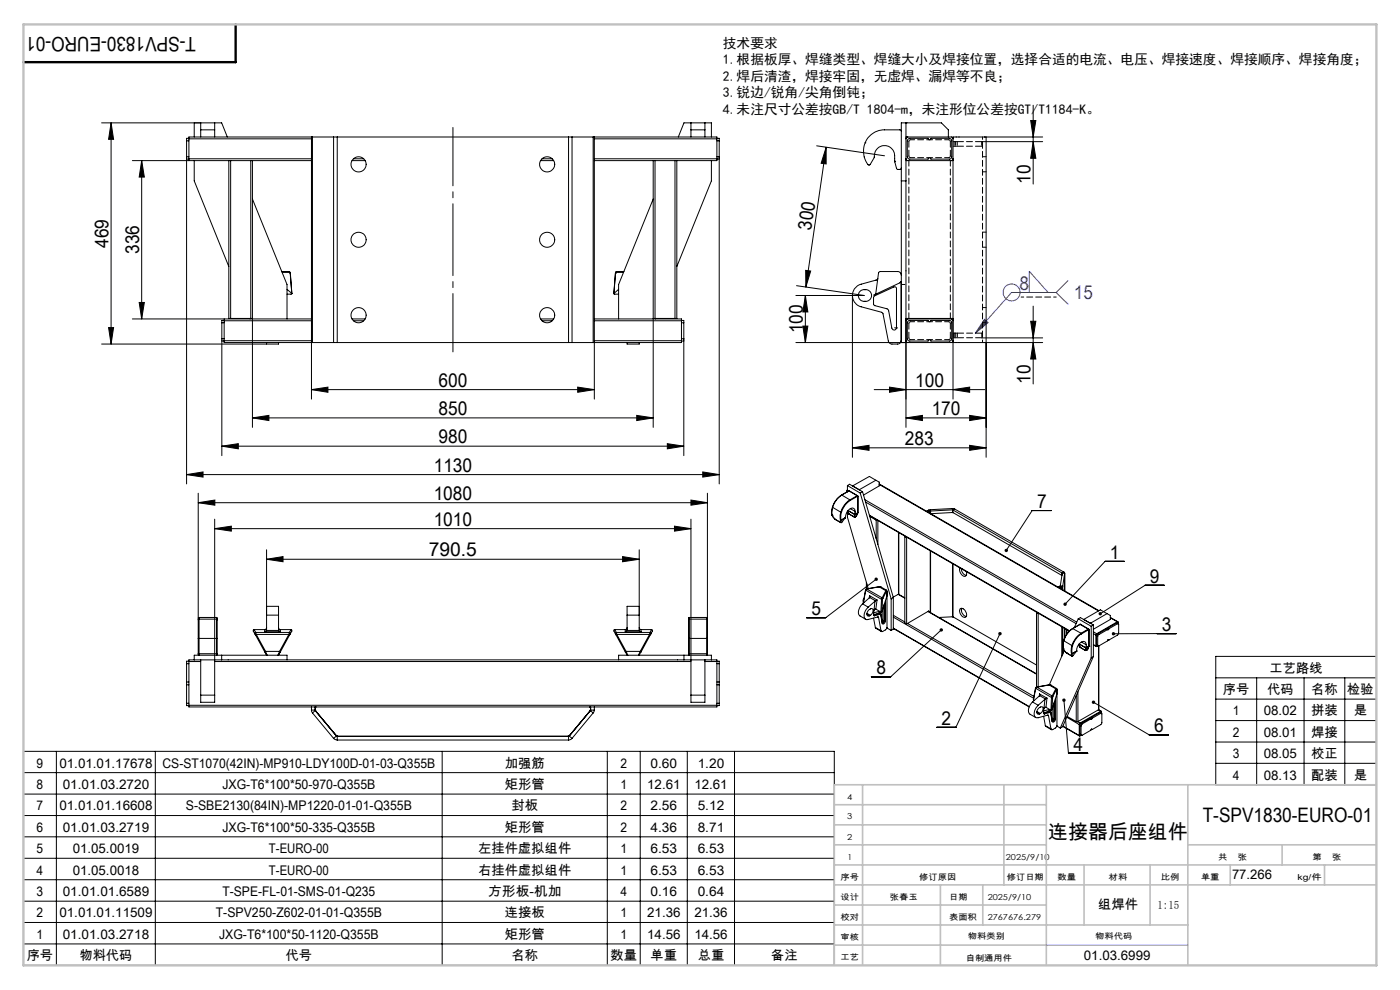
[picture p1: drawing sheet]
<svg xmlns="http://www.w3.org/2000/svg" width="297mm" height="210mm" viewBox="0 0 297 210" stroke-linecap="round" stroke-linejoin="round" font-family="sans-serif">
<g fill="none" stroke="#00f" stroke-width=".21">
<path d="M226.6 59.5l-2.6 2.5M208.8 67.7l.8 .7-2.7 2.3zM218.3 62v-4.5l4.1 4.5M224 62h-9.4l-7.7 8.7M224 62l2.6 2.5"/>
<circle cx="214.6" cy="62" r="1.81"/>
</g>
<g fill="none" stroke="#000" stroke-width=".21">
<path d="M21.6 26.1h21M23.6 26.1l.5 3.5h-1.1zM23.6 26.1v46.9M28.1 34.1h12M30.1 34.1l.5 3.5h-1.1zM30.1 34.1v33.6M39.6 33.8v68.8M152.6 33.3v69.3M173.2 30.9l14.4 2.1M175.3 31.2v3.6l-1.1-.2zM175.3 31.2l-4.3 29.7M208.2 30h13"/>
<path d="M208.8 29.1h12.4M218.7 25.6h1l-.5 3.5zM219.2 30l.5 3.6h-1zM219.2 22.3v16.7M170.9 57.4l1.1 .1-1 3.4zM21.6 73h35M23 69.5h1.1l-.5 3.5zM28.1 67.7h19.5M29.5 64.2h1.1l-.5 3.5zM47.1 72.3v24.4M53.6 67.5v23.2M66.1 72.7v12"/>
<path d="M126.1 72.7v12M138.6 67.5v23.2M145.1 71.9v24.8M168.8 72.7h23.8M169 60.6l14.3 2.1h-14.5M170.3 69.2h1.1l-.5 3.5zM170.9 62.7l.5 3.5h-1.1zM170.9 62.7v10M180.8 62.7v34.3M192.2 67.5v23.2M202.2 67.5v17.2M208.3 71.7h12.9"/>
<path d="M208.8 72.7h12.4M209.2 72.7v24.3M218.7 68.1h1l-.5 3.6zM219.2 72.7l.5 3.5h-1zM219.2 64.9v16.5M47.1 94.6l3.5-.5v1.1zM47.1 94.6h98M53.6 88.6l3.4-.5v1.1zM53.6 88.6h85M66.1 82.6l3.5-.5v1.1zM66.1 82.6h60M122.6 82.1l3.5 .5-3.5 .6z"/>
<path d="M135.1 88.1l3.5 .5-3.5 .6zM141.6 94.1l3.5 .5-3.5 .6zM180.8 95l3.6-.5v1zM180.8 95h28.4M185.5 82.6h23.4M188.7 82.1l3.5 .5-3.5 .6zM192.2 88.6l3.5-.5v1.1zM192.2 88.6h17M202.2 82.6l3.5-.5v1.1zM205.7 88.1l3.5 .5-3.5 .6zM205.7 94.5l3.5 .5-3.5 .5zM39.6 100.7l3.5-.6v1.1z"/>
<path d="M39.6 100.7h113M42.1 106.6l3.5-.5v1.1zM42.1 104.6v26.5M42.1 106.6h108M45.5 112.1l3.6-.5v1.1zM45.5 110.1v29.9M45.5 112.1h101.1M56.6 118.6l3.4-.5v1.1zM56.6 116.6v13.9M56.6 118.6h79M132.1 118.1l3.5 .5-3.5 .6zM135.6 116.6v13.9"/>
<path d="M143.1 111.6l3.5 .5-3.5 .6zM146.6 106.1l3.5 .5-3.5 .6zM146.6 110.1v29.9M149.1 100.1l3.5 .6-3.5 .5zM150.1 104.6v26.5M223.1 108.3h-4.1l-5.5 8.5M238.5 119.1h-4.1l-8.4 9.1M185.9 122.9l-10.7 8.1h-4.1M199.7 133.6l-10.8 10h-4M212.1 134.4l-9.3 19.9h-4.1M247 124.2h-4.1l-9.5 6M249.5 134.4h-13.3"/>
<path d="M257.9 139.2h34.1v27.3h-34.1zM5 159.4h172v45.4h-172zM12 159.4v45.4M32.9 159.4v45.4M93.8 159.4v45.4M128.8 159.4v45.4M135.8 159.4v45.4M145.8 159.4v45.4M155.8 159.4v45.4M225.7 148.5l1 11.3h4.1M232 149l11.8 6.9h4.1M257.9 143.8h34.1"/>
<path d="M257.9 148.3h34.1M257.9 152.9h34.1M257.9 157.4h34.1M266.6 143.8v22.7M276.6 143.8v22.7M285.3 143.8v22.7M5 163.9h172M5 168.4h172M5 173h172M5 177.5h172M257.9 161.9h34.1M5 182.1h172"/>
<path d="M5 186.6h172M5 191.2h172M5 195.7h172M5 200.2h172"/>
</g>
<path d="M96.1 27v47.6" fill="none" stroke="#000" stroke-width=".21" stroke-dasharray="15.2 1.3 1.3 1.3" stroke-dashoffset="2.9"/>
<path d="M50 5.2v8h-45" fill="none" stroke="#000" stroke-width=".5"/>
<g fill="none" stroke="#c0c0c0" stroke-width=".35">
<path d="M177 179.2h45M177 175h45M177 170.7h45M183 166.5v38.2M213 166.5v21.2M222 166.5v38.3M252 179.2h40M252 166.5v38.3M272 179.2v4.3M292 166.5h-115v38.3M177 183.5h115M177 196.2h75"/>
<path d="M177 192h45M177 187.7h115M199.5 187.7v17.1M208.5 187.7v8.5M230 183.5v12.7M244 183.5v12.7M261 183.5v4.2M281 183.5v4.2M177 200.5h45"/>
</g>
<path d="M5 5.2h287v199.6h-287z" fill="none" stroke="#c0c0c0" stroke-width=".5"/>
<path d="M222 200.5h30" fill="none" stroke="#8000ff" stroke-width=".21"/>
<path d="M224.1 63h-7.5" fill="none" stroke="#000" stroke-width=".21" stroke-dasharray="1.3 .6" stroke-dashoffset=".7"/>
<g fill="#000">
<path d="M30.1 34.1l.5 3.5h-1.1zM29.5 64.2h1.1l-.5 3.5zM218.7 68.1h1l-.5 3.6zM219.2 72.7l.5 3.5h-1z"/>
<path d="M23 69.5h1.1l-.5 3.5zM23.6 26.1l.5 3.5h-1.1z"/>
<path d="M170.3 69.2h1.1l-.5 3.5zM170.9 62.7l.5 3.5h-1.1zM219.2 30l.5 3.6h-1zM218.7 25.6h1l-.5 3.5z"/>
<path d="M170.9 57.4l1.1 .1-1 3.4zM175.3 31.2v3.6l-1.1-.2z"/>
<path d="M66.1 82.6l3.5-.5v1.1zM122.6 82.1l3.5 .5-3.5 .6zM53.6 88.6l3.4-.5v1.1zM135.1 88.1l3.5 .5-3.5 .6zM47.1 94.6l3.5-.5v1.1zM141.6 94.1l3.5 .5-3.5 .6zM39.6 100.7l3.5-.6v1.1zM149.1 100.1l3.5 .6-3.5 .5z"/>
<path d="M188.7 82.1l3.5 .5-3.5 .6zM202.2 82.6l3.5-.5v1.1z"/>
<path d="M192.2 88.6l3.5-.5v1.1zM205.7 88.1l3.5 .5-3.5 .6zM180.8 95l3.6-.5v1zM205.7 94.5l3.5 .5-3.5 .5zM45.5 112.1l3.6-.5v1.1zM143.1 111.6l3.5 .5-3.5 .6z"/>
<path d="M42.1 106.6l3.5-.5v1.1zM146.6 106.1l3.5 .5-3.5 .6z"/>
<path d="M56.6 118.6l3.4-.5v1.1zM132.1 118.1l3.5 .5-3.5 .6z"/>
<path d="M213.3 116.5l-.2 .2 .1 .3 .3-.2-.2 .2a.36 .36 0 0 0 .5 0 .36 .36 0 0 0-.1-.5 .36 .36 0 0 0-.4 0zM225.7 127.9v.5l.3-.2-.3 .2a.36 .36 0 0 0 .5 0 .36 .36 0 0 0 0-.5 .36 .36 0 0 0-.5 0zM233.1 130v.4l.3-.2-.3 .2a.36 .36 0 0 0 .5 0 .36 .36 0 0 0 0-.5 .36 .36 0 0 0-.5 .1zM235.9 134.2v.2h.3h-.3a.37 .37 0 0 0 .5 .3 .37 .37 0 0 0 .1-.5 .37 .37 0 0 0-.6 0zM231.8 148.7l-.1 .1 .3 .2-.3-.2a.36 .36 0 0 0 .3 .5 .36 .36 0 0 0 .3-.5 .36 .36 0 0 0-.5-.1zM225.4 148.3a.37 .37 0 0 0 .2 .6 .37 .37 0 0 0 .5-.3 .37 .37 0 0 0-.4-.4v.3v-.3zM211.9 134.2a.37 .37 0 0 0 0 .5 .37 .37 0 0 0 .6-.1 .37 .37 0 0 0-.2-.5l-.2 .3 .2-.3zM185.6 122.6a.35 .35 0 0 0 0 .5 .35 .35 0 0 0 .5 0 .35 .35 0 0 0 .1-.4l-.3 .2 .3-.2-.3-.2zM199.5 133.3a.36 .36 0 0 0-.1 .6 .36 .36 0 0 0 .5 0 .36 .36 0 0 0 .1-.5l-.3 .2 .3-.2z"/>
</g>
<path d="M208.8 67.7l.8 .7-2.7 2.3z" fill="#00f"/>
<g fill="none" stroke="#000" stroke-width=".21">
<path d="M39.6 33.3v.5h.5M39.6 29.9h.5M39.6 33.3h.5M39.6 29.9v3.4M40.1 29.3h-.5v.6M40.1 33.7v.4h8.4M40.1 29.4v4.3M40.1 33.7h26M40.1 29.4h26M41.2 29.1v-3h5.8l1.2 3M41.2 34.1v4.3l7.3 18.1M42.6 27.5h2.9"/>
<path d="M42.6 26.1v3M45.5 26.1v3M48.5 34.1v33.4h.4M48.5 34.1h.4M48.9 34.1h4.3M48.9 34.1v33.4M53.2 34.1h.4M53.2 34.1v33.4M53.6 34.1v33.4h-.4M53.6 34.1h12.5M66.1 29.1h.2M66.1 29.1h-26v.3"/>
<path d="M66.1 29.1v43.6M66.3 29.1h4.5M66.3 29.1v43.6M70.8 29.1h.7M70.8 29.1v43.6M71.5 29.1v43.6M71.5 29.1h49.1M74.7 34.1h2.8M75 33.7h2.2M114.7 34.1h2.7M115 33.7h2.2M120.6 29.1h.8"/>
<path d="M120.6 29.1v43.6M121.4 29.1h4.4M121.4 29.1v43.6M125.8 29.1h.3M125.8 29.1v43.6M126.1 29.1h26v.3M126.1 34.1h12.5M126.1 29.1v43.6M126.1 33.7h26M126.1 29.4h26M138.6 34.1h.4M138.6 34.1v33.4h.4"/>
<path d="M139 34.1v33.4M139 34.1h4.2M143.2 34.1h.4M143.2 34.1v33.4M143.6 34.1v33.4h-.4M143.9 29.1l1.2-3h5.8v3M146.6 26.1v3M146.6 27.5h2.9M149.5 26.1v3M150.9 34.1v4.3l-7.3 18.1M152.1 29.3h.5v.6M152.1 33.7v.4h-8.5"/>
<path d="M152.1 29.9h.5M152.1 33.3h.5M152.1 29.4v4.3M152.6 33.3v.5h-.5M152.6 29.9v3.4M183.6 30.3h.1M183.6 30.3a4.5 4.5 0 0 0 .7 4.7l.3-.1 .9-1.5a2.18 2.18 0 0 1 1.9-2.5 2.18 2.18 0 0 1 2.4 2.1v1.2M189.8 34.2h.1M189.8 34.2l.5 1.6 .7 .1 .2-.3M191.2 27.8l-.2-.3h-3.4a4.4 4.4 0 0 0-4 2.8M191.2 38.4h1M192.2 26.1h.1"/>
<path d="M192.2 34.1h.4M192.2 29.1h9.7l.3 .3M192.2 33.7l.1 .3 .3 .1M192.2 26.1v46.6h-1v-46.6h8.5l1.5 1.4v1.6M192.6 29.6l.4-.3h3.9a.3 .3 0 0 0 .3 .4 .3 .3 0 0 0 .3-.4h3.9l.5 .5v3.6l-.2 .3-4.2 .1a.3 .3 0 0 0-.3-.3 .3 .3 0 0 0-.3 .3l-4.2-.1-.2-.4zM192.6 29.1l-.3 .1-.1 .2M192.6 34.1h9.2M201.8 34.1h.4M202.2 33.7l-.1 .2-.3 .2M53.6 42.2l7.3 18.2v7.3M59.8 57.6h1.5M59.9 57.8h1.6"/>
<path d="M61.3 57.6l.3 .4M61.3 57.6l.2 .2M61.5 57.8l.1 .2M61.6 58l.3 4.3M61.6 58h.1M130.6 58h.1M130.6 58l-.4 4.3M130.7 57.8l-.1 .2M130.7 57.8h1.6M130.8 57.6l-.2 .4M130.8 57.6l-.1 .2M130.8 57.6h1.6"/>
<path d="M138.6 42.2l-7.4 18.2v7.3M186.2 59.1l-.3 .3-3.2 .9a2.47 2.47 0 0 0-1.9 2.4 2.47 2.47 0 0 0 1.9 2.4l4.3 1.1 .3 .3 1.2 5.8a.8 .8 0 0 0 .7 .7h1.3a.8 .8 0 0 0 .7-.8M191.2 59.7l-.3 .3-5.1 2.4M191.2 58.4a.78 .78 0 0 0-.8-.8l-3.9 .1-.7 4.7M47.1 71.9v.4h.5M47.1 68.5h.5M47.1 71.9h.5M47.1 68.5v3.4M47.6 72.3v.4h18.5M47.6 68h-.5v.5M47.6 68v4.3M47.6 68h18.5"/>
<path d="M47.6 72.3h18.5M48.9 67.5h4.3M53 67.5l.1 .2M56.6 72.7v.3h2.5v-.3M60.9 61.4l1 .9M61.9 62.3l-.1 .1h-.9M66.1 67.7h-18.5v.3M66.1 72.7h.2M66.3 72.7h4.5M70.8 72.7h.7M71.5 72.7h49.1M74.7 67.7h2.8"/>
<path d="M75 68h2.2M114.7 67.7h2.7M115 68h2.2M120.6 72.7h.8M121.4 72.7h4.4M125.8 72.7h.3M126.1 67.7h18.5v.3M126.1 68h18.5M126.1 72.3h18.5M130.2 62.3l.1 .1h.9M131.2 61.4l-1 .9M133 72.7v.3h2.6v-.3"/>
<path d="M139 67.5h4.2M139.1 67.5v.2M144.6 72.3v.4h-18.5M144.6 68h.5v.5M144.6 68v4.3M144.6 68.5h.5M144.6 71.9h.5M145.1 71.9v.4h-.5M145.1 68.5v3.4M182.5 61.7a1.35 1.35 0 0 1 1.9 0 1.35 1.35 0 0 1 0 1.9 1.35 1.35 0 0 1-1.9 0 1.35 1.35 0 0 1 0-1.9zM185.5 62.8l4.1-1.9a.37 .37 0 0 1 .4 0 .37 .37 0 0 1 .2 .3v8.4a.5 .5 0 0 1-.5 .4 .5 .5 0 0 1-.5-.4l-.7-3.9-.3-.2-2.7-.7-.2-.3v-1.4zM185.8 62.4l-.5 .2"/>
<path d="M189.8 69.5l.4 .1M190.2 69.6h.2M192.2 67.5h10v-38.4h7v43.6h-7v-5h-10M192.2 72.3l.3 .4h9.4l.3-.4M192.6 67.7l-.3 .1-.1 .2M192.7 68.1l.2-.1h4a.3 .3 0 0 0 .3 .3 .3 .3 0 0 0 .3-.3h4l.4 .4v3.6l-.2 .3h-4.2a.3 .3 0 0 0-.3-.2 .3 .3 0 0 0-.3 .2h-4l-.3-.2-.1-3.6zM201.8 67.7l.3 .1 .1 .2M176.5 109.3l.7 .9M176.5 109.3h.1M176.5 109.4l.7 .8M176.5 109.3v.1M176.6 107.6l-.2 1 .1 .7"/>
<path d="M176.6 107.6h.1M176.6 107.6l-.1 .9v.9M176.6 107.6l1.8 1M177.2 110.2h.1M177.2 110.2l1.2 .7M178.3 110.3h.1M178.3 110.3l.1 .5M178.4 108.6l.1 .1M178.4 108.6l-.2 .7 .1 1M178.4 110.8l.1 .1M178.4 110.3h.1M178.4 110.3l.1 .6"/>
<path d="M178.5 105l-.9 .8-.6 .8-.4 1M178.5 108.7l-.1 .7v.9M178.5 105h.1M178.6 105l-1.4 1.4-.6 1.2M178.6 105l1.7 1M179.4 109.8h.1M179.4 109.8l-.9 1.1M179.4 109.8l-1 .5M179.6 104.3v.1M179.7 104.2l-.1 .1M179.7 104.2l.1 .1M179.8 103.9l-.2 .4"/>
<path d="M179.8 104l-.1 .2M179.8 103l2.7 1.6M179.8 108.5v1.2l4.4 15.1M179.8 103v1.3M179.8 103l.4-.3 2.8 1.6M179.9 108.3l1.4 .8M180 108.9l.1 .1M180 109h.1M180 108.9l-.2-.4 .2 .5M180 109l1.2 .6M180 108.9v.1M180.1 104.1h.1"/>
<path d="M180.1 104.1l-1.6 .9M180.1 109l1.1 .7M180.1 104.1l-1.5 .9M180.1 104.1l1.8 1.1M180.2 104.1l1.7 1.1M180.3 106l-1.2 1.2-.7 1.4M180.3 106l.1 .1M180.4 106.1l-1.2 1.1-.7 1.5M180.4 107.9l1 .6M180.9 103.1l1.4 .8M180.9 103.1h.1M181.2 109.7h.2"/>
<path d="M181.2 109.6h.2M181.2 109.6v.1M181.3 109.1l-.1 .5M181.3 109.1h.1M181.4 109.1h.1M181.4 109.6v.1M181.4 109.7h.1M181.4 108.5a.71 .71 0 0 0-.6-.8 .71 .71 0 0 0-.8 .5l-.4 .6-.2 1M181.4 108.8v.3M181.4 108.8l.1 .3M181.4 108.5v.3M181.4 109.1v.5"/>
<path d="M181.5 109.1h-.1M181.6 109.6l-.2 .1M181.6 109.5v.1M181.6 109.5l-.2 .2M181.7 109.4l-.1 .1M181.7 109.4l-.1 .2M181.7 109.4h.1M181.9 105.2v.1M181.9 105.2h.1M181.9 105.2l-1.6 .8M181.9 105.2l.1 .1M181.9 105.3h.1"/>
<path d="M181.9 105.3l-1.5 .8M182 108.8h.1M182 108.7v.1M182 105.3v3.5M182 108.8l-.3 .6M182 108.8l-.6 .3M182.3 103.9h.1M182.5 104.6l6.6 22.4M183 104.3l-.5 .3M183 104.3l6.5 22.4M183.5 106l44.9 26M183.6 106.5l44.7 25.8"/>
<path d="M184.4 109.3l42.5 24.5M184.5 109.4l42.3 24.5M184.5 109.5l1.4 .8M185.8 101.9l-3.5 2M185.8 101.9l.7 .4v.8l-3.3 1.9M185.8 101.9l-1.4-.8-3.5 2M185.9 110.3l.2 .1M185.9 110.3v4M186.2 110.4v5.1M186.5 102.6l46.6 26.9M186.5 102.8l46.5 26.8M190.6 112.9v13.1"/>
<path d="M190.7 113l-.1 13M191.9 113.8l.4 .2M191.9 113.8v18.3l.4 .3M192.1 113.8h-.2M192.3 114v18.4M192.4 114h-.1M196.7 108.4l.3 .2M196.7 108.4v.1M197 108.2l.3 .2M197 108.2l-.3 .2M197 108.6v.1M197.3 108.4l-.3 .2"/>
<path d="M197.3 108.4v.5M197.3 116.8v13.1M197.4 108.1l-.4 .1M197.4 108.1v.3M197.4 108.4h-.1M197.4 108.4v.6M197.4 116.9v13.1M197.4 109l4.8-.2 23.1 13.3M202 107.9l.5 .1M202 107.9l.1 .3M202 107.9l-4.6 .2M202.1 108.2h.1"/>
<path d="M202.1 108.2l-4.7 .2M202.1 108.2v.6M202.1 119.5v11.3M202.2 108.2v.6M202.2 119.6v11.3M202.2 108.2l23.1 13.4M202.5 108l-.3 .2M202.5 108l23.2 13.3M41.2 140v-1h19.7v1M42.1 135.4h.1M42.1 131.5v3.9M42.1 138.7h.1"/>
<path d="M42.1 138.7l.1 .3v-.3M42.1 135.4v3.3M42.2 131l-.1 .1v.4M42.2 131.3v4.1M42.2 131.3l-.1 .2M42.2 131v.3M42.2 131h3.7M42.2 135.4h3.7M42.2 131.3h3.7M42.2 138.7h3.7M42.2 135.4v3.3M42.6 140v9h2.9v-9"/>
<path d="M45.9 131h.2v.5M45.9 135.4h.2M45.9 131.3v4.1M45.9 131.3l.2 .2M45.9 138.7h.2M45.9 138.7v.3l.2-.3M45.9 131v.3M45.9 135.4v3.3M46.1 131.5v3.9M46.1 135.4v3.3M47 139v1M53.9 133.6h-.1l-.1 .3 .4 .6"/>
<path d="M53.9 133.6h2.3M53.9 133.6l.4 .6M54.1 134.5l.1 .1M54.2 134.6l2 3.7M54.3 134.2l.1 .4M54.3 134.2l-.3 .1 .1 .2M54.3 134.2h7.1M54.4 134.6h-.2M54.4 134.6h6.9M54.4 134.6l1.9 3.6M56.2 134h3.3M56.2 133.6v.4"/>
<path d="M56.3 138.2l-.1 .1M56.3 138.2l.4 .8-.5-.7M56.3 138.2h3M56.5 133.7l-.3 .3M56.5 133.7h2.6M56.6 130.5l-.1 3.2M56.6 133.1l-.2 .3-.2 .2M56.6 130.5v-1.9h2.5v1.9M56.6 130.5h2.5M59.1 133.1l.1 .3 .3 .2M59.1 130.5v3.2M59.1 133.7l.4 .3"/>
<path d="M59.3 138.2l.2 .1M59.3 138.2l-.3 .8 .5-.7M59.5 133.6h2.2M59.5 133.6v.4M61.3 134.6h.2M61.3 134.6l-2 3.6M61.4 134.2l-.1 .4M61.4 134.2l.2 .1v.2M61.5 134.6l-2 3.7M61.6 134.5l-.1 .1M61.7 133.6h.2v.3l-.3 .6M61.7 133.6l-.3 .6"/>
<path d="M130.4 133.6l-.2 .2 .4 .7M130.4 133.6l.3 .6M130.4 133.6h2.2M130.6 134.5l.1 .1M130.7 134.6l1.9 3.7M130.7 134.2l-.1 .3M130.7 134.2l.1 .4M130.7 134.2h7.2M130.8 134.6h-.1M130.8 134.6l2 3.6M130.8 134.6h7M131.2 140v-1h19.7v1"/>
<path d="M132.6 133.6v.4M132.6 134h3.4M132.8 138.2l-.2 .1M132.8 138.2l.4 .8-.6-.7M132.8 138.2h3M133 133.7l-.4 .3M133 133.7h2.6M133 130.5v3.2M133 133.1l-.1 .3-.3 .2M133 130.5v-1.9h2.6v1.9M133 130.5h2.6M135.6 133.1l.1 .3 .3 .2"/>
<path d="M135.6 130.5v3.2M135.6 133.7l.4 .3M135.8 138.2l.2 .1M135.8 138.2l-.3 .8 .5-.7M136 133.6v.4M136 133.6h2.2M137.8 134.6h.2M137.8 134.6l-2 3.6M137.9 134.2l-.1 .4M137.9 134.2l.2 .3M138 134.6l-2 3.7M138.1 134.5l-.1 .1"/>
<path d="M138.2 133.6l.2 .2-.3 .7M138.2 133.6l-.3 .6M145.1 139v1M146.1 135.4h.1M146.1 131.5v3.9M146.1 138.7h.1M146.1 138.7l.1 .3v-.3M146.1 135.4v3.3M146.2 131h-.1v.5M146.2 131.3v4.1M146.2 131.3l-.1 .2M146.2 131v.3"/>
<path d="M146.2 131h3.7M146.2 135.4h3.7M146.2 131.3h3.7M146.2 138.7h3.7M146.2 135.4v3.3M146.6 140v9h2.9v-9M149.9 131h.2v.5M149.9 131.3v4.1M149.9 135.4h.2M149.9 131.3l.2 .2M149.9 138.7h.2M149.9 138.7v.3l.2-.3"/>
<path d="M149.9 131v.3M149.9 135.4v3.3M150.1 131.5v3.9M150.1 135.4v3.3M183 128.1a1.83 1.83 0 0 0-.5 2.6l1.2 .7M183 128.1l1.2 .7M183.1 127.3v.6M183.1 127.3h.1M183.2 127.7l.1 .1M183.2 127.7v.2M183.3 127l-.2 .3M183.6 125.1l-.4 2.6"/>
<path d="M183.6 125.1l.1 .1M183.7 125.2l3.3 1.9M183.7 125.2l-.5 2.5M183.8 123.5v1.4M183.9 124.9l-.3 .2M183.9 124.9l-.2 .3M183.9 124.9h.1M183.9 124.9l3.2 1.9M183.9 123.8v1.1M183.9 130.3l.6 .3M183.9 130.1l.7 .4M184.2 128.8a1.81 1.81 0 0 0-.5 2.6h.3l2.2-.5"/>
<path d="M184.5 126.4v.3M184.5 126.4l1.6 .9M184.5 126.4l-.1 .4M184.5 126.7l-1.5 1.4M184.5 126.7l1.2 .8M184.6 130.5l.5-.6a.47 .47 0 0 0 0-.7 .47 .47 0 0 0-.7 .1l-.4 .6a.46 .46 0 0 0-.1 .6 .46 .46 0 0 0 .6 .1M184.6 130.5l-.1 .1M185.3 130.4l.2 .2M185.3 129.7v.7M185.3 131.1l.4 2M185.3 130.3l.2 .1M185.3 129.6v.1"/>
<path d="M185.3 130.3v.1M185.3 129.6v.7M185.3 130.4h.1M185.4 130.4h.1M185.5 130.4v.2M185.5 129.3l-.2 .4M185.5 129.3l-.2 .3M185.5 129.3h.1M185.6 129.2l-.1 .1M185.6 127.5l-.2 1.9 .4-.2M185.6 127.5l-1.4 1.3M185.7 133.1l.1 .2 1.2 .7"/>
<path d="M185.7 133.1l1.2 .7M185.7 127.5h-.1M185.8 129.2l1.1 .6M186.1 127.3l-.4 .2M186.1 127.3l-.3 1.9M186.2 130.9h.2M186.4 130.9l.5 2.9M186.4 129.7l.3 .2M186.4 129.7l.2 .4M186.4 129.7l-1.1 .3M186.5 124.5h.4M186.5 124.5l-2.6 .4"/>
<path d="M186.5 124.5l1.4 .8M186.6 130.1h.1M186.6 130.1l-1.2 .3M186.7 130.1v.2M186.7 130.1h.1M186.7 130.1l-1.2 .3M186.7 130.3l.1 .1M186.7 129.9v.2M186.7 130.3l-1.2 .3M186.7 129.9l.1 .2M186.8 130.1l.1 .2M186.8 130.4l.3 1.8"/>
<path d="M186.9 130.3l-.1 .1M186.9 130.3l.3 1.8M186.9 124.5l1.2 .7M187 127.1h.2M187 127.1l-.1 2.7M187.1 129.7l-.2 .1M187.1 126.8l-.1 .3M187.1 126.8l.2 .2M187.1 131.7h.4M187.1 131.7v.1M187.1 129.5v2.2M187.2 132.1l-.1 .1"/>
<path d="M187.2 127.1l-.1 2.6M187.3 127l-.1 .1M187.5 131.7l-.3 .4M187.5 131.7l.1 .1M187.5 128.3v3.4M187.6 131.8l-.2 .3h-.2M187.6 131.8h.3M187.6 128.1v3.7M187.9 131.8l-.2 .2a.32 .32 0 0 1-.2 .3 .32 .32 0 0 1-.4-.1M187.9 127.4v4.4M187.9 125.3l.1 .1M187.9 125.3l-.8 1.5"/>
<path d="M188 125.4l.1-.1 .1 .2M188 125.4l-.7 1.6M188.1 125.2l.1 7.9-.3 .5-.7 .4-.3-.2M188.1 125.2l-.2 .1M188.1 133.2l1 .5M188.2 126.3l-1.1 3.4M189.1 127v6.7M189.5 133.3l28.8 16.7M189.5 126.7l-.4 .3M189.5 126.7v6.7l-.4 .3M189.5 130.9l29.8 17.2M189.5 130.5l2.4 1.4"/>
<path d="M189.5 133.2l28.9 16.7M190.5 126.1l1.4 .8M190.6 126l1.3 .8M190.6 126l-1.1 .7M192.5 132.2l26.9 15.5M196.9 129.7l23 13.3M196.9 129.7l23 13.2M197 129.7v-.1l-4.7 2.8M199.2 131l3-.1 17.7 10.2M203.7 120.5a1.33 1.33 0 0 0 1.1 1.7l.3-.4-.1-.6M203.7 129.2a1.03 1.03 0 0 1 1.3 1 .53 .53 0 0 1-.2 .8 .53 .53 0 0 1-.7-.3l-.4-.6zM203.9 120.6h.1"/>
<path d="M203.9 120.6l.4 1 .7 .5M204 129a1.4 1.4 0 0 0 1 1.8M219.9 130l.3 .2M219.9 130v15.7M220 129.9l-.1 .1M220.2 130.2v15.5M220.3 130.1l-.1 .1M224.6 124.5l.4 .2M224.6 124.5v.1M224.9 124.3l.3 .3M224.9 124.3l-.3 .2M224.9 124.3h.1"/>
<path d="M224.9 124.3h.6M225 124.7v.1M225.2 124.6l-.2 .1M225.2 124.6v.4M225.2 133v6.2M225.3 121.6h.1M225.3 121.6v.2M225.4 121.6l-.5 2.7M225.4 121.6h.4M225.5 124.3l-.3 .3M225.5 124.3v.8M225.5 133.1v5.7"/>
<path d="M225.5 137.6h.1M225.6 137.6l.6 .9M225.6 137.6h.1M225.6 135.9l-.1 .8v.9M225.6 135.9h.1M225.7 135.9l-.2 .9 .1 .8M225.7 121.3l.1 .3M225.7 135.9l1.7 1M225.7 121.3l-.4 .3M225.8 138l-3.2 7.3M225.8 121.6l-.3 2.7M225.8 121.6v3.8"/>
<path d="M225.8 133.3v2M225.9 121.6v3.8M225.9 133.3v2M226.2 138.5h.1M226.2 133.6v1M226.2 138.5l1.2 .7M226.3 133.5v.2M226.3 133.7l.5 .2M226.3 133.7v.8M227.3 138.7l.1 .5M227.3 138.7h.1M227.4 139.2h.1"/>
<path d="M227.4 136.9l.1 .1M227.4 136.9l-.2 1.2 .1 .6M227.4 138.7l.1 .5M227.5 138.6l-.2 .1M227.5 138.6l-.1 .1M227.5 133.3l-1.1 1-.8 1.6M227.5 137l-.1 1.1 .1 .5M227.5 133.3h.1M227.6 133.3l-1.3 1.2-.6 1.4M227.6 133.3l1.7 1M228.4 138.1h.1M228.4 138.1l-.9 1.1"/>
<path d="M228.4 138.1l-.9 .5M228.4 138.1l-1 .6M228.7 131.3l-.8 1.8M228.7 131.3l2.8 1.5M228.7 131.3l.5-.3 2.8 1.6M228.8 136.8l.3 .5M228.9 136.6l1.4 .8M229 136.6l1.4 .8M229.1 137.3h.1M229.1 132.5h.1M229.1 132.5l-1.6 .8M229.1 137.3l1.1 .6"/>
<path d="M229.1 137.3l1.2 .7M229.1 132.5l-1.5 .8M229.1 132.5l1.8 .9M229.2 132.4l-.1 .1M229.2 132.4l1.8 1M229.3 134.3l-1.1 1-.8 1.6M229.3 134.3l.1 .2M229.4 134.5l-1.1 1-.8 1.5M229.4 136.2l1 .6M229.9 131.4h.1M229.9 131.4l1.4 .8M230.2 137.9l.2 .1"/>
<path d="M230.2 137.9l.1 .1M230.3 137.4h.1M230.3 137.4l-.1 .5M230.4 138h.1M230.4 138h-.1M230.4 137.4h.1M230.4 136.8a.73 .73 0 0 0-.6-.8 .73 .73 0 0 0-.8 .5l-.5 .8-.1 .8M230.4 137.1v.3M230.4 137.1l.1 .3M230.4 136.8v.3M230.5 137.4h-.1M230.5 137.4h.1"/>
<path d="M230.5 137.4l-.1 .6M230.6 137.8v.1M230.6 137.9l-.2 .1M230.6 137.8l-.2 .2M230.7 137.7l-.1 .1M230.7 137.7h.1M230.8 137.7l-.2 .2M230.9 133.4v.2M230.9 133.4h.1M230.9 133.4l-1.6 .9M230.9 133.6h.1M230.9 133.6l-1.5 .9"/>
<path d="M231 133.4v.2M231 137.1h.1M231 137.1l-.5 .3M231 137.1l-.3 .6M231 133.6v3.5M231 137.1l-.2 .6M231.3 132.2h.1M231.5 139.6l-6.6 14.8M231.5 132.8v6.8M232 136.8l.6 .4M232 132.6l-.5 .2M232 139.3l-.5 .3"/>
<path d="M232 132.6v6.7M232 139.3l-6.6 14.9-.5 .2M232 134.4l.5 .3M232 134l.7 .4M232 136.7l.5 .3M232.5 134.7v2.3M232.6 136.7l.3 .3M232.6 134.9l.3 .1M232.6 136.7l.3 .2M232.6 134.9v1.8M232.7 134.4l-.2 .3M232.9 134.5l-.3 .4"/>
<path d="M232.9 136.9l.2 .1M232.9 134.5l.2 .1M232.9 135v1.9M232.9 137l-.2 .2-.2-.2M233 137v13.6M233.1 137l-.1 13.6M233.1 134.6l-.2 .4M234.8 130.2l-3.5 2M234.8 130.2l.7 .4v.8l-3.5 2.1M234.8 130.2l-1.4-.8-3.5 2M235 133.6l-1.9 1M235 133.6l-.3-.2-1.8 1.1"/>
<path d="M235 133.2l-.2 .3M235 133.2l.2 .2M235.2 135.8l-.1-.1-.1 .3-1.9 1M235.2 133.4l-.1 .2h-.1M235.2 135.8h-.2M235.5 131l1.7 .9M235.5 131l1.5 .9M236.8 132.2l-1.8 1M236.8 132.2l.3 .1M237 131.9h.2v.4l-.4-.1M237 131.9l-4.3 2.5M237.1 132.3l.2 .1-.1 2.1-2 1.3"/>
<path d="M237.1 132.3l-1.9 1.1M39.6 144.7v.6M39.6 149.2v.5h.5M39.6 140.8v3.9M39.6 145.3v3.9M39.6 140.8h.5M39.6 144.7h.5M39.6 145.3h.5M39.6 149.2h.5M40.1 140.3h-.5v.5M40.1 140.3v-.3h112v.3M40.1 149.6v.4h112v-.4"/>
<path d="M40.1 140.3v9.3M40.1 149.6h112M40.1 140.3h2.5M42.6 147.5h2.9M45.5 140.3h101.1M66.1 150.6l.2 .6M66.1 150v.6M66.1 150.6h.8M66.3 151.2l4.5 5.4M66.9 150.6v.1M66.9 150v.6M66.9 150.5l.1 .3 4.3 5.2"/>
<path d="M66.9 150.7l-.6 .5M66.9 150.7l4.5 5.4M67.1 150l-.2 .2 .1 .7 4.3 5.1M70.8 156.6l.7 .4M71.3 156l.3 .2M71.4 156.1l.1 .1M71.4 156.1l-.6 .5M71.5 156.2v.8M71.5 156.2h49.1M71.5 157h49.1M120.6 156.2v.8M120.8 156.1l-.2 .1"/>
<path d="M120.8 156.1l.6 .5M120.8 156l-.3 .2M121.4 156.6l-.8 .4M125.1 150l.2 .2v.3M125.1 150.8l-4.3 5.2M125.2 150.7l.6 .5M125.2 150.7l-4.4 5.4M125.3 150.5l-.2 .4-4.3 5.1M125.3 150.6l-.1 .1M125.3 150.6h.8M125.3 150v.6M125.8 151.2l-4.4 5.4"/>
<path d="M126.1 150.6l-.3 .6M126.1 150v.6M146.6 147.5h2.9M149.5 140.3h2.6M152.1 140.3h.5v.5M152.1 140.3v9.3M152.1 140.8h.5M152.1 144.7h.5M152.1 145.3h.5M152.1 149.2h.5M152.6 144.7v.6M152.6 149.2v.5h-.5"/>
<path d="M152.6 140.8v3.9M152.6 145.3v3.9M219 148.9a1.87 1.87 0 0 0-.5 2.6l1.2 .7M219 148.9l1.2 .7M219.3 148.5l.1 .1M219.7 145.9l-.4 2.6M219.7 145.9v.1M219.7 146l-.4 2.5M219.7 146l3.4 1.9M219.9 145.7l-.2 .2M219.9 145.7l.1 .1M220 145.8l-.3 .2"/>
<path d="M220 145.8l3.2 1.8M220 151.1l.6 .3M220 150.9l.7 .4M220.2 149.6a1.9 1.9 0 0 0-.5 2.6l.5 .1 2.1-.6M220.5 147.6l-1.5 1.3M220.5 147.2l.1 .4M220.5 147.2l1.6 .9M220.5 147.2v.5M220.6 147.6h-.1M220.6 147.6l1.2 .7M220.7 151.3l.6-.7a.47 .47 0 0 0-.2-.7 .47 .47 0 0 0-.6 .2l-.5 .6a.46 .46 0 0 0 0 .6 .46 .46 0 0 0 .6 .1M220.7 151.3l-.1 .1"/>
<path d="M221.4 151.2l.2 .2M221.4 150.5v.7M221.4 151.2h.1M221.4 150.5h.1M221.4 151.9l.4 2M221.5 151.2l.1 .2M221.5 150.1l-.1 .4M221.5 150.1h.1M221.6 150.1h-.1M221.7 148.3l-.2 1.9 .4-.2M221.7 148.3l-1.5 1.3M221.8 153.9l1.3 .9"/>
<path d="M221.8 153.9l1.2 .7M221.8 148.3h-.1M221.9 150l1.1 .7M222.1 148.1l-.3 .2M222.1 148.1l-.2 1.9M222.3 151.7l.1 .1M222.4 151.8l.6 2.8M222.5 150.5l.3 .2M222.5 150.5l.1 .4M222.5 150.5l-1.1 .3M222.6 145.3h.4M222.6 145.3h.1"/>
<path d="M222.6 145.3l-2.7 .4M222.6 145.3l1.4 .8M222.6 150.9h.1M222.6 150.9l-1.2 .3M222.7 150.9h.1M222.7 150.9l.1 .2M222.7 150.9l-1.2 .3M222.8 151.1l.1 .1M222.8 151.1l-1.2 .3M222.8 150.9l.1 .2M222.8 150.7l-.1 .2M222.8 150.7v.2"/>
<path d="M222.9 151.2l.3 1.8M222.9 151.1v.1M222.9 151.1l.3 1.8M223 145.3l1.1 .7M223.1 147.9h.2M223.1 147.9l-.1 2.8M223.2 150.5l-.2 .2M223.2 147.6l-.1 .3M223.2 147.6l.1 .2M223.2 152.5h.4M223.2 152.5v.1M223.2 150.3v2.2"/>
<path d="M223.2 152.9v.1M223.3 147.9l-.1 2.6M223.3 147.8v.1M223.6 152.5l-.2 .4h-.2M223.6 152.5l.1 .1M223.6 149.2v3.3M223.7 152.6l-.2 .3h-.3M223.7 152.6h.2M223.7 148.9v3.7M223.9 152.6l-.1 .3a.33 .33 0 0 1-.2 .3 .33 .33 0 0 1-.4-.2M223.9 148.2v4.4M224 146.1l.1 .2"/>
<path d="M224 146.1l-.8 1.5M224.1 146l.1 .3M224.1 146.3l.1-.2v.2M224.1 146l-.1 .1M224.1 146.3l-.8 1.5M224.2 146.3v7.7l-.3 .4-.6 .4-.3-.2M224.2 147.1l-1 3.4M224.2 154l.7 .4M225.5 154.1l3.5 2M225.5 154l3.5 2M226.3 152.1l2.7 1.6M226.4 152l1.9 1.1"/>
<path d="M228.3 153.1h.4M228.3 147.6v5.5M228.6 153.1l.5 .3M228.7 146.7v6.4M229 153.7v2.3M229.1 155.7l.3 .3M229.1 153.8l.2 .2M229.1 155.7l.2 .1M229.1 153.8v1.9M229.1 153.4l-.1 .3M229.3 153.4l-.2 .4M229.3 153.4l.3 .2"/>
<path d="M229.3 154v1.8M229.4 156l-.3 .1-.1-.1M229.6 153.6l-.3 .4M231.4 152.5l-1.8 1.1M231.4 152.5l-.2-.1-1.9 1M231.5 152.2l-.2 .3M231.5 152.2l.2 .2M231.6 154.6l.1 .2M231.6 154.7l-.1 .1M231.7 154.8l-.1-.2-.2 .3-1.9 1.1-.2-.2M231.7 152.4l-.2 .2-.1-.1M233 150.6l.5 .3"/>
<path d="M233 150.5l.6 .4M233 150.6l-4.3 2.5M233.3 151.2l-1.8 1M233.3 151.2l.2 .1M233.5 150.9h.2v.4l-.4-.1M233.5 150.9l-4.4 2.5M233.5 151.3h.3l-.1 2.2-2 1.3M233.5 151.3l-1.8 1.1"/>
<circle cx="76.1" cy="34.9" r="1.6"/>
<circle cx="116.1" cy="34.9" r="1.62"/>
<circle cx="76.1" cy="50.9" r="1.59"/>
<circle cx="116.1" cy="50.9" r="1.61"/>
<circle cx="76.1" cy="66.9" r="1.6"/>
<circle cx="116.1" cy="66.9" r="1.62"/>
</g>
<path d="M192.8 33.1v-3.1M201.6 30v3.1M192.8 67.5v-33.5M192.8 71.7v-3.1M201.6 67.5v-33.5M201.6 68.6v3.1" fill="none" stroke="#000" stroke-width=".21" stroke-dasharray="1.3 .6" stroke-dashoffset=".1"/>
<g fill="none" stroke="#000" stroke-width=".21" stroke-dasharray="1.3 .6">
<path d="M192.8 30l.1-.2 .3-.2M193.2 33.4l-.3-.1-.1-.2M201.2 29.6l.3 .2 .1 .2M201.6 33.1l-.1 .2-.3 .1M202.2 30h.2M202.2 31h.2M202.4 30h.3M202.4 31h.3M202.7 30h.4M202.7 31h.4M208.3 30h.1M208.3 31h.1"/>
<path d="M191.1 59.8l.1-.1M192.8 68.6l.1-.2 .3-.2M193.2 72l-.3-.1-.1-.2M201.2 68.2l.3 .2 .1 .2M201.6 71.7l-.1 .2-.3 .1M202.2 71.6h.2M202.2 70.7h.2M202.4 71.6h.3M202.4 70.7h.3M202.7 71.6h.4M202.7 70.7h.4M208.3 71.6h.1"/>
<path d="M208.3 70.7h.1"/>
</g>
<path d="M193.2 29.6h8M201.2 33.4h-8M208.4 36.4h.8M209.2 33.2h-.8M208.4 52.4h.8M209.2 49.2h-.8M193.2 68.2h8M201.2 72h-8M208.4 68.4h.8M209.2 65.2h-.8" fill="none" stroke="#000" stroke-width=".21" stroke-dasharray="1.3 .6" stroke-dashoffset=".4"/>
<path d="M202.4 30v1M202.7 30v1M203.1 30v1M208.3 30v1M208.4 30v1M191.2 60.3h1M202.2 70.7v.9M202.4 70.7v.9M202.7 70.7v.9M203.1 70.7v.9M208.3 70.7v.9" fill="none" stroke="#000" stroke-width=".21" stroke-dasharray="1.3 .6" stroke-dashoffset=".5"/>
<path d="M203.1 30h5.2M203.1 31h5.2M203.1 71.6h5.2M203.1 70.7h5.2" fill="none" stroke="#000" stroke-width=".21" stroke-dasharray="1.3 .6" stroke-dashoffset="-.1"/>
<path d="M208.4 29v43.6" fill="none" stroke="#000" stroke-width=".21" stroke-dasharray="1.3 .6" stroke-dashoffset=".7"/>
<g font-size="4.2">
<text x="41.6" y="7.8" transform="rotate(-180 41.6 7.8)">T-SPV1830-EURO-01</text>
<text x="222.4" y="178">连接器后座组件</text>
<text x="255.2" y="174.3">T-SPV1830-EURO-01</text>
</g>
<g font-size="4.1">
<text x="218.6" y="39" transform="rotate(-90 218.6 39)">10</text>
<text x="23" y="52.6" transform="rotate(-90 23 52.6)">469</text>
<text x="29.5" y="53.9" transform="rotate(-90 29.5 53.9)">336</text>
<text x="172.1" y="49" transform="rotate(-82 172.1 49)">300</text>
<text x="170.3" y="70.7" transform="rotate(-90 170.3 70.7)">100</text>
<text x="93" y="82.1">600</text>
<text x="194.2" y="82.1">100</text>
<text x="218.6" y="81.4" transform="rotate(-90 218.6 81.4)">10</text>
<text x="93" y="88.1">850</text>
<text x="197.7" y="88.1">170</text>
<text x="93" y="94.1">980</text>
<text x="192" y="94.4">283</text>
<text x="92" y="100.1">1130</text>
<text x="92" y="106">1080</text>
<text x="220" y="107.8">7</text>
<text x="92" y="111.5">1010</text>
<text x="91" y="118">790.5</text>
<text x="235.5" y="118.5">1</text>
<text x="243.9" y="123.6">9</text>
<text x="172.1" y="130.5">5</text>
<text x="246.5" y="133.8">3</text>
<text x="185.9" y="143">8</text>
<text x="199.7" y="153.7">2</text>
<text x="244.9" y="155.3">6</text>
<text x="227.7" y="159.2">4</text>
</g>
<g font-size="4.1" fill="#00f">
<text x="216.3" y="61.4">8</text>
<text x="227.8" y="63.5">15</text>
</g>
<g font-size="2.9">
<text x="153.4" y="10.1">技术要求</text>
<text x="153.4" y="13.6">1.根据板厚、焊缝类型、焊缝大小及焊接位置，选择合适的电流、电压、焊接速度、焊接顺序、焊接角度；</text>
<text x="153.4" y="17.1">2.焊后清渣，焊接牢固，无虚焊、漏焊等不良；</text>
<text x="153.4" y="20.6">3.锐边/锐角/尖角倒钝；</text>
<text x="153.4" y="24.1">4.未注尺寸公差按GB/T 1804-m，未注形位公差按GT/T1184-K。</text>
</g>
<g font-size="2.8">
<text x="269.3" y="142.7">工艺路线</text>
<text x="259.5" y="147.2">序号</text>
<text x="268.8" y="147.2">代码</text>
<text x="278.2" y="147.2">名称</text>
<text x="285.8" y="147.2">检验</text>
<text x="261.6" y="151.8">1</text>
<text x="268.1" y="151.8">08.02</text>
<text x="278.2" y="151.8">拼装</text>
<text x="287.2" y="151.8">是</text>
<text x="261.6" y="156.3">2</text>
<text x="261.6" y="160.8">3</text>
<text x="268.1" y="156.3">08.01</text>
<text x="268.1" y="160.8">08.05</text>
<text x="278.2" y="156.3">焊接</text>
<text x="278.2" y="160.8">校正</text>
<text x="7.8" y="162.8">9</text>
<text x="7.8" y="167.3">8</text>
<text x="12.6" y="162.8">01.01.01.17678</text>
<text x="13.3" y="167.3">01.01.03.2720</text>
<text x="34.5" y="162.8">CS-ST1070(42IN)-MP910-LDY100D-01-03-Q355B</text>
<text x="47.2" y="167.3">JXG-T6*100*50-970-Q355B</text>
<text x="107.1" y="162.8">加强筋</text>
<text x="107.1" y="167.3">矩形管</text>
<text x="131.6" y="162.8">2</text>
<text x="131.6" y="167.3">1</text>
<text x="137.3" y="167.3">12.61</text>
<text x="138" y="162.8">0.60</text>
<text x="147.3" y="167.3">12.61</text>
<text x="148" y="162.8">1.20</text>
<text x="261.6" y="165.4">4</text>
<text x="268.1" y="165.4">08.13</text>
<text x="278.2" y="165.4">配装</text>
<text x="287.2" y="165.4">是</text>
<text x="7.8" y="171.9">7</text>
<text x="12.6" y="171.9">01.01.01.16608</text>
<text x="39.4" y="171.9">S-SBE2130(84IN)-MP1220-01-01-Q355B</text>
<text x="108.5" y="171.9">封板</text>
<text x="131.6" y="171.9">2</text>
<text x="138" y="171.9">2.56</text>
<text x="148" y="171.9">5.12</text>
<text x="7.8" y="176.4">6</text>
<text x="13.3" y="176.4">01.01.03.2719</text>
<text x="47.2" y="176.4">JXG-T6*100*50-335-Q355B</text>
<text x="107.1" y="176.4">矩形管</text>
<text x="131.6" y="176.4">2</text>
<text x="138" y="176.4">4.36</text>
<text x="148" y="176.4">8.71</text>
<text x="7.8" y="181">5</text>
<text x="7.8" y="185.5">4</text>
<text x="15.4" y="181">01.05.0019</text>
<text x="15.4" y="185.5">01.05.0018</text>
<text x="57.1" y="181">T-EURO-00</text>
<text x="57.1" y="185.5">T-EURO-00</text>
<text x="101.5" y="181">左挂件虚拟组件</text>
<text x="101.5" y="185.5">右挂件虚拟组件</text>
<text x="131.6" y="181">1</text>
<text x="131.6" y="185.5">1</text>
<text x="138" y="181">6.53</text>
<text x="138" y="185.5">6.53</text>
<text x="148" y="181">6.53</text>
<text x="148" y="185.5">6.53</text>
<text x="7.8" y="190.1">3</text>
<text x="13.3" y="190.1">01.01.01.6589</text>
<text x="47.2" y="190.1">T-SPE-FL-01-SMS-01-Q235</text>
<text x="103.6" y="190.1">方形板-机加</text>
<text x="131.6" y="190.1">4</text>
<text x="138" y="190.1">0.16</text>
<text x="148" y="190.1">0.64</text>
<text x="261.4" y="186.5">77.266</text>
<text x="7.8" y="194.6">2</text>
<text x="12.6" y="194.6">01.01.01.11509</text>
<text x="45.8" y="194.6">T-SPV250-Z602-01-01-Q355B</text>
<text x="107.1" y="194.6">连接板</text>
<text x="131.6" y="194.6">1</text>
<text x="137.3" y="194.6">21.36</text>
<text x="147.3" y="194.6">21.36</text>
<text x="233" y="192.7">组焊件</text>
<text x="5.7" y="203.7">序号</text>
<text x="7.8" y="199.1">1</text>
<text x="13.3" y="199.1">01.01.03.2718</text>
<text x="16.8" y="203.7">物料代码</text>
<text x="46.5" y="199.1">JXG-T6*100*50-1120-Q355B</text>
<text x="60.6" y="203.7">代号</text>
<text x="107.1" y="199.1">矩形管</text>
<text x="108.5" y="203.7">名称</text>
<text x="129.5" y="203.7">数量</text>
<text x="131.6" y="199.1">1</text>
<text x="137.3" y="199.1">14.56</text>
<text x="138" y="203.7">单重</text>
<text x="147.3" y="199.1">14.56</text>
<text x="148" y="203.7">总重</text>
<text x="163.6" y="203.7">备注</text>
<text x="230" y="203.6">01.03.6999</text>
</g>
<text font-size="2.5" x="245.5" y="192.7">1:15</text>
<g font-size="1.7">
<text x="179.7" y="169.6">4</text>
<text x="179.7" y="173.8">3</text>
<text x="179.7" y="178.2">2</text>
<text x="179.8" y="182.5">1</text>
<text x="213.4" y="182.5">2025/9/10</text>
<text x="258.4" y="182.5">共</text>
<text x="262.6" y="182.5">张</text>
<text x="278.4" y="182.5">第</text>
<text x="282.6" y="182.5">张</text>
<text x="178.3" y="191">设计</text>
<text x="178.3" y="186.7">序号</text>
<text x="188.8" y="191">张春玉</text>
<text x="195" y="186.7">修订原因</text>
<text x="201.4" y="190.9">日期</text>
<text x="209.5" y="190.9">2025/9/10</text>
<text x="213.6" y="186.7">修订日期</text>
<text x="224.4" y="186.7">数量</text>
<text x="235.2" y="186.7">材料</text>
<text x="246.3" y="186.7">比例</text>
<text x="254.8" y="186.7">单重</text>
<text x="275.3" y="186.7">kg/件</text>
<text x="178.3" y="195.2">校对</text>
<text x="201.4" y="195.2">表面积</text>
<text x="209.5" y="195.2">2767676.279</text>
<text x="178.3" y="203.7">工艺</text>
<text x="178.3" y="199.5">审核</text>
<text x="204.9" y="203.8">自制通用件</text>
<text x="205.3" y="199.1">物料类别</text>
<text x="232.3" y="199.1">物料代码</text>
</g>
</svg>
